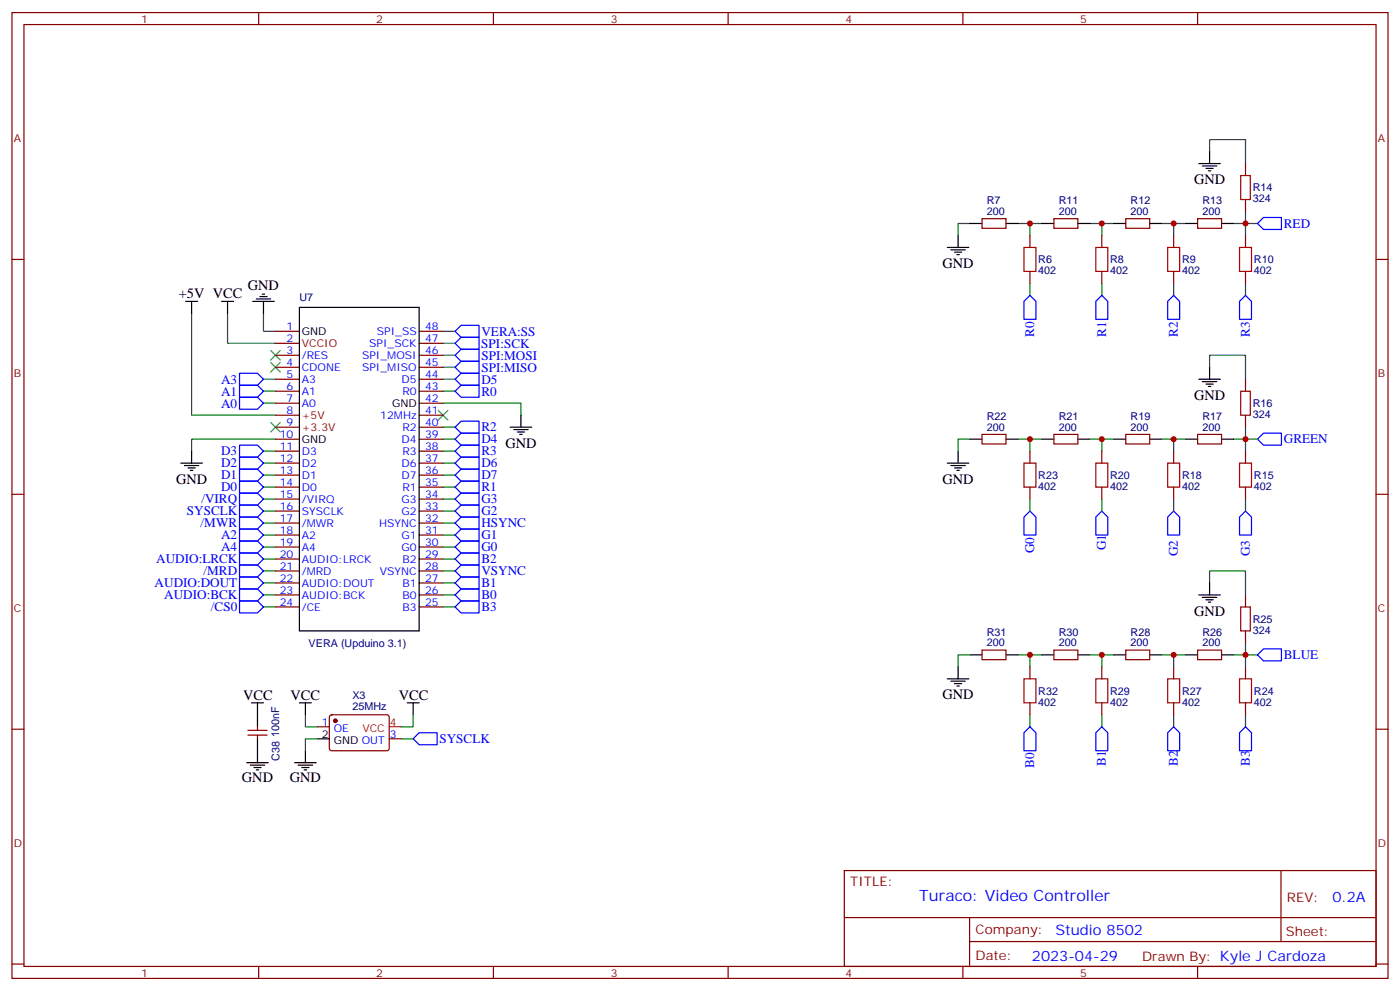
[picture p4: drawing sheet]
<svg xmlns="http://www.w3.org/2000/svg" width="412mm" height="292mm" viewBox="0 0 412 292" stroke-linecap="round" stroke-linejoin="round" font-family="sans-serif">
<g fill="none" stroke="#870000" stroke-width=".35">
<path d="M3.5 3.7h405.4v284.3h-405.4zM7.1 7.2h398.2v277.3h-398.2zM76.2 3.7v3.5M145.3 3.7v3.5M214.5 3.7v3.5M283.6 3.7v3.5M352.8 3.7v3.5M366.9 48.2v3.5M366.9 58.7v3.6M3.5 76.4h3.6M289.3 64.4h7v2.8h-7zM303.4 69.3v3.5"/>
<path d="M303.4 79.9v3.5M310.4 64.4h7.1v2.8h-7.1zM324.6 69.3v3.5M324.6 79.9v3.5M331.6 64.4h7.1v2.8h-7.1zM345.7 69.3v3.5M345.7 79.9v3.5M352.8 64.4h7v2.8h-7zM366.9 69.3v3.5M366.9 79.9v3.5M405.3 76.4h3.6M81.1 97.5h7.1"/>
<path d="M123.5 97.5h7M81.1 101.1h7.1M81.1 104.6h7.1M81.1 108.1h7.1M81.1 111.7h7.1M81.1 115.2h7.1M81.1 118.7h7.1M123.5 101.1h7M123.5 104.6h7M123.5 108.1h7M123.5 111.7h7M123.5 115.2h7"/>
<path d="M123.5 118.7h7M366.9 111.7v3.5M81.1 122.2h7.1M81.1 125.8h7.1M81.1 129.3h7.1M81.1 132.8h7.1M81.1 136.3h7.1M81.1 139.9h7.1M123.5 122.2h7M123.5 125.8h7M123.5 129.3h7M123.5 132.8h7"/>
<path d="M123.5 136.3h7M123.5 139.9h7M289.3 127.9h7v2.8h-7zM303.4 132.8v3.5M310.4 127.9h7.1v2.8h-7.1zM324.6 132.8v3.5M331.6 127.9h7.1v2.8h-7.1zM345.7 132.8v3.5M352.8 127.9h7v2.8h-7zM366.9 122.2v3.6M366.9 132.8v3.5M3.5 145.5h3.6"/>
<path d="M81.1 143.4h7.1M81.1 146.9h7.1M81.1 150.5h7.1M81.1 154h7.1M81.1 157.5h7.1M123.5 143.4h7M123.5 146.9h7M123.5 150.5h7M123.5 154h7M123.5 157.5h7M303.4 143.4v3.5M324.6 143.4v3.5"/>
<path d="M345.7 143.4v3.5M366.9 143.4v3.5M405.3 145.5h3.6M81.1 161h7.1M81.1 164.6h7.1M81.1 168.1h7.1M81.1 171.6h7.1M81.1 175.2h7.1M81.1 178.7h7.1M123.5 161h7M123.5 164.6h7M123.5 168.1h7"/>
<path d="M123.5 171.6h7M123.5 175.2h7M123.5 178.7h7M366.9 175.2v3.5M289.3 191.4h7v2.8h-7zM303.4 196.3v3.5M310.4 191.4h7.1v2.8h-7.1zM324.6 196.3v3.5M331.6 191.4h7.1v2.8h-7.1zM345.7 196.3v3.5M352.8 191.4h7v2.8h-7zM366.9 185.7v3.6"/>
<path d="M366.9 196.3v3.5M3.5 214.7h3.6M73 216.4h5.7M73 215h5.7M75.8 214v1M75.8 216.4v1.1M93.5 214h3.5M97.2 210.6l.5-.2 16.5 .1 .5 .6-.1 9.5-.7 .4-16.5-.1-.4-.6v-9.2zM114.7 217.5h3.5M303.4 206.9v3.5M324.6 206.9v3.5M345.7 206.9v3.5"/>
<path d="M366.9 206.9v3.5M405.3 214.7h3.6M248.7 256.3h156.6v28.2h-156.6zM377.3 256.3v20.9M248.7 270.1h156.5M285.6 277.2h119.6M285.6 270.1v14.2M3.5 283.8h3.6M76.2 284.5v3.5M145.3 284.5v3.5M214.5 284.5v3.5M283.6 284.5v3.5"/>
<path d="M352.8 284.5v3.5M405.3 283.8h3.6"/>
</g>
<path d="M79.7 103.2l2.8 2.8M79.7 106.7l2.8 2.8M82.5 103.2l-2.8 2.8M82.5 106.7l-2.8 2.8M79.7 124.4l2.8 2.8M82.5 124.4l-2.8 2.8M129.1 120.8l2.8 2.8M131.9 120.8l-2.8 2.8" fill="none" stroke="#3c3" stroke-width=".35"/>
<g fill="none" stroke="#008700" stroke-width=".35">
<path d="M356.3 44.6v-3.5h10.6v7.1M285.8 65.8h-3.6v3.5M299.9 65.8h7M303.4 65.8v3.5M321 65.8h7.1M324.6 65.8v3.5M342.2 65.8h7M345.7 65.8v3.5M363.4 65.8h7M366.9 62.3v7M56.4 92.3v29.9h24.7M67 92.3v8.8h14.1"/>
<path d="M77.6 92.3v5.2h3.5M130.5 97.5h3.6M303.4 83.4v3.6M324.6 83.4v3.6M345.7 83.4v3.6M366.9 83.4v3.6M77.6 111.7h3.5M77.6 115.2h3.5M77.6 118.7h3.5M130.5 118.7h23v3.5M130.5 111.7h3.6M130.5 115.2h3.6"/>
<path d="M130.5 101.1h3.6M130.5 104.6h3.6M130.5 108.1h3.6M356.3 108.1v-3.5h10.6v7.1M77.6 132.8h3.5M77.6 136.3h3.5M77.6 139.9h3.5M81.1 129.3h-24.7v3.5M130.5 132.8h3.6M130.5 136.3h3.6M130.5 139.9h3.6M130.5 125.8h3.6"/>
<path d="M130.5 129.3h3.6M285.8 129.3h-3.6v3.5M299.9 129.3h7M303.4 129.3v3.5M321 129.3h7.1M324.6 129.3v3.5M342.2 129.3h7M345.7 129.3v3.5M363.4 129.3h7M366.9 125.8v7M77.6 143.4h3.5M77.6 146.9h3.5"/>
<path d="M77.6 150.5h3.5M77.6 154h3.5M77.6 157.5h3.5M130.5 143.4h3.6M130.5 146.9h3.6M130.5 150.5h3.6M130.5 154h3.6M130.5 157.5h3.6M303.4 146.9v3.6M324.6 146.9v3.6M345.7 146.9v3.6M366.9 146.9v3.6"/>
<path d="M77.6 161h3.5M77.6 164.6h3.5M77.6 168.1h3.5M77.6 171.6h3.5M77.6 175.2h3.5M77.6 178.7h3.5M130.5 161h3.6M130.5 164.6h3.6M130.5 168.1h3.6M130.5 171.6h3.6M130.5 175.2h3.6M130.5 178.7h3.6"/>
<path d="M356.3 171.6v-3.5h10.6v7.1M285.8 192.8h-3.6v3.5M299.9 192.8h7M303.4 192.8v3.5M321 192.8h7.1M324.6 192.8v3.5M342.2 192.8h7M345.7 192.8v3.5M363.4 192.8h7M366.9 189.3v7M90 210.4v3.6h3.5M93.5 217.5h-3.5v3.5"/>
<path d="M118.2 217.5h3.5M121.7 210.4v3.6h-3.5M303.4 210.4v3.6M324.6 210.4v3.6M345.7 210.4v3.6M366.9 210.4v3.6"/>
</g>
<g fill="none" stroke="#00f" stroke-width=".35">
<path d="M370.4 65.8l1.8-1.8h5.3v3.6h-5.3zM134.1 97.5l1.7-1.7h5.3v3.5h-5.3zM303.4 87l1.8 1.7v5.3h-3.6v-5.3zM324.6 87l1.7 1.7v5.3h-3.5v-5.3zM345.7 87l1.8 1.7v5.3h-3.5v-5.3zM366.9 87l1.8 1.7v5.3h-3.6v-5.3zM70.6 116.9h5.2l1.8 1.8-1.8 1.8h-5.2zM70.6 113.4h5.2l1.8 1.8-1.8 1.7h-5.2zM70.6 109.9h5.2l1.8 1.8-1.8 1.7h-5.2zM134.1 111.7l1.7-1.8h5.3v3.5h-5.3zM134.1 115.2l1.7-1.8h5.3v3.5h-5.3zM134.1 108.1l1.7-1.7h5.3v3.5h-5.3z"/>
<path d="M134.1 101.1l1.7-1.8h5.3v3.5h-5.3zM135.8 102.8h5.3v3.6h-5.3l-1.7-1.8zM70.6 138.1h5.2l1.8 1.8-1.8 1.7h-5.2zM70.6 134.6h5.2l1.8 1.7-1.8 1.8h-5.2zM70.6 131.1h5.2l1.8 1.7-1.8 1.8h-5.2zM134.1 139.9l1.7-1.8h5.3v3.5h-5.3zM134.1 136.3l1.7-1.7h5.3v3.5h-5.3zM134.1 132.8l1.7-1.7h5.3v3.5h-5.3zM134.1 129.3l1.7-1.8h5.3v3.6h-5.3zM134.1 125.8l1.7-1.8h5.3v3.5h-5.3zM370.4 129.3l1.8-1.8h5.3v3.6h-5.3zM70.6 159.3h5.2l1.8 1.7-1.8 1.8h-5.2z"/>
<path d="M70.6 155.8h5.2l1.8 1.7-1.8 1.8h-5.2zM70.6 152.2h5.2l1.8 1.8-1.8 1.8h-5.2zM70.6 148.7h5.2l1.8 1.8-1.8 1.7h-5.2zM70.6 145.2h5.2l1.8 1.7-1.8 1.8h-5.2zM70.6 141.6h5.2l1.8 1.8-1.8 1.8h-5.2zM134.1 157.5l1.7-1.7h5.3v3.5h-5.3zM134.1 150.5l1.7-1.8h5.3v3.5h-5.3zM134.1 146.9l1.7-1.7h5.3v3.5h-5.3zM134.1 143.4l1.7-1.8h5.3v3.6h-5.3zM134.1 154l1.7-1.8h5.3v3.6h-5.3zM303.4 150.5l1.8 1.7v5.3h-3.6v-5.3zM322.8 152.2l1.8-1.7 1.7 1.7v5.3h-3.5z"/>
<path d="M345.7 150.5l1.8 1.7v5.3h-3.5v-5.3zM366.9 150.5l1.8 1.7v5.3h-3.6v-5.3zM70.6 176.9h5.2l1.8 1.8-1.8 1.7h-5.2zM70.6 173.4h5.2l1.8 1.8-1.8 1.7h-5.2zM70.6 169.9h5.2l1.8 1.7-1.8 1.8h-5.2zM70.6 166.3h5.2l1.8 1.8-1.8 1.8h-5.2zM70.6 162.8h5.2l1.8 1.8-1.8 1.7h-5.2zM134.1 178.7l1.7-1.8h5.3v3.5h-5.3zM134.1 175.2l1.7-1.8h5.3v3.5h-5.3zM134.1 171.6l1.7-1.7h5.3v3.5h-5.3zM134.1 164.6l1.7-1.8h5.3v3.5h-5.3zM134.1 161l1.7-1.7h5.3v3.5h-5.3z"/>
<path d="M134.1 168.1l1.7-1.8h5.3v3.6h-5.3zM370.4 192.8l1.8-1.8h5.3v3.6h-5.3zM121.7 217.5l1.8-1.8h5.3v3.6h-5.3zM303.4 214l1.8 1.7v5.3h-3.6v-5.3zM324.6 214l1.7 1.7v5.3h-3.5v-5.3zM345.7 214l1.8 1.7v5.3h-3.5v-5.3zM366.9 214l1.8 1.7v5.3h-3.6v-5.3z"/>
</g>
<g fill="none" stroke="#000" stroke-width=".35">
<path d="M353.1 48.2h6.4M354.2 48.9h4.2M355.2 49.6h2.2M356 50.3h.7M356.3 44.6v3.6M279 72.8h6.4M280.1 73.6h4.2M281.2 74.3h2.1M281.9 75h.7M282.2 69.3v3.5M285.8 65.8h3.5M296.3 65.8h3.6"/>
<path d="M306.9 65.8h3.5M317.5 65.8h3.5M328.1 65.8h3.5M338.7 65.8h3.5M349.2 65.8h3.6M359.8 65.8h3.6M54.7 88.7h3.5M56.4 88.7v3.6M65.3 88.7h3.5M67 88.7v3.6M74.4 88.7h6.4M75.5 88h4.2"/>
<path d="M76.6 87.3h2.1M77.3 86.6h.7M77.6 88.7v3.6M88.2 90.5h35.3v95.2h-35.3zM353.1 111.7h6.4M354.2 112.4h4.2M355.2 113.1h2.2M356 113.8h.7M356.3 108.1v3.6M53.3 136.3h6.3M54.3 137.1h4.3M55.4 137.8h2.1"/>
<path d="M56.1 138.5h.7M56.4 132.8v3.5M150.3 125.8h6.3M151.3 126.5h4.3M152.4 127.2h2.1M153.1 127.9h.7M153.5 122.2v3.6M279 136.3h6.4M280.1 137.1h4.2M281.2 137.8h2.1M281.9 138.5h.7M282.2 132.8v3.5"/>
<path d="M285.8 129.3h3.5M296.3 129.3h3.6M306.9 129.3h3.5M317.5 129.3h3.5M328.1 129.3h3.5M338.7 129.3h3.5M349.2 129.3h3.6M359.8 129.3h3.6M353.1 175.2h6.4M354.2 175.9h4.2M355.2 176.6h2.2M356 177.3h.7"/>
<path d="M356.3 171.6v3.6M279 199.8h6.4M282.2 196.3v3.5M285.8 192.8h3.5M296.3 192.8h3.6M306.9 192.8h3.5M317.5 192.8h3.5M328.1 192.8h3.5M338.7 192.8h3.5M349.2 192.8h3.6M359.8 192.8h3.6M74.1 206.9h3.5"/>
<path d="M75.8 206.9v7.1M75.8 217.5v7M88.2 206.9h3.5M90 206.9v3.5M93.5 217.5h3.5M119.9 206.9h3.6M121.7 206.9v3.5M280.1 200.6h4.2M281.2 201.3h2.1M281.9 202h.7M72.7 224.5h6.3M73.7 225.2h4.3"/>
<path d="M74.8 226h2.1M75.5 226.7h.7M86.8 224.5h6.3M87.8 225.2h4.3M88.9 226h2.1M89.6 226.7h.7M90 221v3.5"/>
</g>
<circle cx="98.8" cy="212.2" r=".53" fill="#870000" stroke="#870000" stroke-width=".35"/>
<path d="M114.7 214h3.5" fill="none" stroke="#f00" stroke-width=".35"/>
<g fill="none" stroke="#a10000" stroke-width=".35">
<path d="M365.5 51.7h2.8v7h-2.8zM301.6 72.8h3.6v7.1h-3.6zM322.8 72.8h3.5v7.1h-3.5zM344 72.8h3.5v7.1h-3.5zM365.1 72.8h3.6v7.1h-3.6zM365.5 115.2h2.8v7h-2.8zM301.6 136.3h3.6v7.1h-3.6zM322.8 136.3h3.5v7.1h-3.5zM344 136.3h3.5v7.1h-3.5zM365.1 136.3h3.6v7.1h-3.6zM365.5 178.7h2.8v7h-2.8zM301.6 199.8h3.6v7.1h-3.6z"/>
<path d="M322.8 199.8h3.5v7.1h-3.5zM344 199.8h3.5v7.1h-3.5zM365.1 199.8h3.6v7.1h-3.6z"/>
</g>
<g fill="#c00">
<circle cx="366.9" cy="65.8" r=".88"/>
<circle cx="345.7" cy="65.8" r=".88"/>
<circle cx="324.6" cy="65.8" r=".88"/>
<circle cx="303.4" cy="65.8" r=".88"/>
<circle cx="303.4" cy="129.3" r=".88"/>
<circle cx="324.6" cy="129.3" r=".88"/>
<circle cx="345.7" cy="129.3" r=".88"/>
<circle cx="366.9" cy="129.3" r=".88"/>
<circle cx="366.9" cy="192.8" r=".88"/>
<circle cx="345.7" cy="192.8" r=".88"/>
<circle cx="324.6" cy="192.8" r=".88"/>
<circle cx="303.4" cy="192.8" r=".88"/>
</g>
<text font-size="4.6" fill="#00f" x="270.8" y="265.3">Turaco: Video Controller</text>
<g font-size="4.2">
<text x="351.7" y="54.2">GND</text>
<text x="277.6" y="78.9">GND</text>
<text x="52.7" y="87.6">+5V VCC</text>
<text x="73" y="85.5">GND</text>
<text x="351.7" y="117.7">GND</text>
<text x="148.9" y="131.8">GND</text>
<text x="51.9" y="142.4">GND</text>
<text x="277.6" y="142.4">GND</text>
<text x="351.7" y="181.2">GND</text>
<text x="71.6" y="206.2">VCC</text>
<text x="85.6" y="206.2">VCC</text>
<text x="117.5" y="206.2">VCC</text>
<text x="277.6" y="205.9">GND</text>
<text x="71.3" y="230.2">GND</text>
<text x="85.4" y="230.2">GND</text>
</g>
<g font-size="4.2" fill="#00f">
<text x="392.5" y="265.6">0.2A</text>
<text x="310.9" y="275.1">Studio 8502</text>
<text x="304" y="282.9">2023-04-29</text>
</g>
<g font-size="3.9" fill="#00f">
<text x="378.2" y="67.1">RED</text>
<text x="141.8" y="98.8">VERA:SS</text>
<text x="304.6" y="99.1" transform="rotate(-90 304.6 99.1)">R0</text>
<text x="325.8" y="99.1" transform="rotate(-90 325.8 99.1)">R1</text>
<text x="347" y="99.1" transform="rotate(-90 347 99.1)">R2</text>
<text x="368.1" y="99.1" transform="rotate(-90 368.1 99.1)">R3</text>
<text x="141.8" y="102.4">SPI:SCK</text>
<text x="141.8" y="105.9">SPI:MOSI</text>
<text x="65.1" y="112.9">A3</text>
<text x="141.8" y="112.9">D5</text>
<text x="141.8" y="109.4">SPI:MISO</text>
<text x="65.1" y="120">A0</text>
<text x="65.1" y="116.5">A1</text>
<text x="141.8" y="116.4">R0</text>
<text x="141.8" y="130.6">D4</text>
<text x="141.8" y="127">R2</text>
<text x="378.2" y="130.5">GREEN</text>
<text x="65.1" y="137.6">D2</text>
<text x="65.1" y="134.1">D3</text>
<text x="141.8" y="137.6">D6</text>
<text x="141.8" y="134.1">R3</text>
<text x="65.1" y="141.1">D1</text>
<text x="141.8" y="141.1">D7</text>
<text x="59.3" y="148.2">/VIRQ</text>
<text x="65.1" y="144.7">D0</text>
<text x="141.8" y="148.2">G3</text>
<text x="141.8" y="144.7">R1</text>
<text x="55.1" y="151.7">SYSCLK</text>
<text x="59.1" y="155.3">/MWR</text>
<text x="141.8" y="151.7">G2</text>
<text x="141.8" y="155.3">HSYNC</text>
<text x="65.1" y="158.8">A2</text>
<text x="141.8" y="158.8">G1</text>
<text x="46" y="165.8">AUDIO:LRCK</text>
<text x="65.1" y="162.3">A4</text>
<text x="141.8" y="165.8">B2</text>
<text x="141.8" y="162.3">G0</text>
<text x="304.7" y="162.8" transform="rotate(-90 304.7 162.8)">G0</text>
<text x="325.8" y="162" transform="rotate(-90 325.8 162)">G1</text>
<text x="347" y="163.8" transform="rotate(-90 347 163.8)">G2</text>
<text x="368.1" y="163.8" transform="rotate(-90 368.1 163.8)">G3</text>
<text x="45.6" y="172.9">AUDIO:DOUT</text>
<text x="60" y="169.4">/MRD</text>
<text x="141.8" y="172.9">B1</text>
<text x="141.8" y="169.4">VSYNC</text>
<text x="48.4" y="176.4">AUDIO:BCK</text>
<text x="62.1" y="180">/CS0</text>
<text x="141.8" y="179.9">B3</text>
<text x="141.8" y="176.4">B0</text>
<text x="378.2" y="194">BLUE</text>
<text x="129.4" y="218.8">SYSCLK</text>
<text x="304.7" y="226.1" transform="rotate(-90 304.7 226.1)">B0</text>
<text x="325.8" y="225.5" transform="rotate(-90 325.8 225.5)">B1</text>
<text x="347" y="225.5" transform="rotate(-90 347 225.5)">B2</text>
<text x="368.1" y="225.5" transform="rotate(-90 368.1 225.5)">B3</text>
</g>
<g font-size="3.9" fill="#800">
<text x="250.5" y="260.9">TITLE:</text>
<text x="379.1" y="265.6">REV:</text>
<text x="287.4" y="275.1">Company:</text>
<text x="378.7" y="275.7">Sheet:</text>
<text x="287.4" y="282.8">Date:</text>
<text x="336.4" y="282.8">Drawn By: Kyle J Cardoza</text>
</g>
<g font-size="3.2" fill="#800">
<text x="41.6" y="6.7">1</text>
<text x="110.8" y="6.7">2</text>
<text x="179.9" y="6.7">3</text>
<text x="249.1" y="6.7">4</text>
<text x="318.2" y="6.7">5</text>
<text x="4.1" y="41.8">A</text>
<text x="405.9" y="41.8">A</text>
<text x="88.9" y="102.1">VCCIO</text>
<text x="4.1" y="110.9">B</text>
<text x="405.9" y="110.9">B</text>
<text x="88.9" y="123.3">+5V</text>
<text x="88.9" y="126.8">+3.3V</text>
<text x="4.1" y="180.1">C</text>
<text x="405.9" y="180.1">C</text>
<text x="4.1" y="249.2">D</text>
<text x="405.9" y="249.2">D</text>
<text x="41.6" y="287.5">1</text>
<text x="110.8" y="287.5">2</text>
<text x="179.9" y="287.5">3</text>
<text x="249.1" y="287.5">4</text>
<text x="318.2" y="287.5">5</text>
</g>
<g font-size="3.2" fill="#000080">
<text x="369" y="59.5">324</text>
<text x="369" y="56.4">R14</text>
<text x="290.7" y="63.3">200</text>
<text x="290.7" y="60.1">R7</text>
<text x="311.9" y="63.3">200</text>
<text x="311.9" y="60.1">R11</text>
<text x="333" y="63.3">200</text>
<text x="333" y="60.1">R12</text>
<text x="354.2" y="63.3">200</text>
<text x="354.2" y="60.1">R13</text>
<text x="305.9" y="77.6">R6</text>
<text x="327" y="77.6">R8</text>
<text x="348.2" y="77.6">R9</text>
<text x="369.4" y="77.6">R10</text>
<text x="305.9" y="80.7">402</text>
<text x="327" y="80.7">402</text>
<text x="348.2" y="80.7">402</text>
<text x="369.4" y="80.7">402</text>
<text x="88.2" y="88.7">U7</text>
<text x="369" y="119.9">R16</text>
<text x="290.7" y="123.6">R22</text>
<text x="311.9" y="123.6">R21</text>
<text x="333" y="123.6">R19</text>
<text x="354.2" y="123.6">R17</text>
<text x="369" y="123">324</text>
<text x="290.7" y="126.8">200</text>
<text x="311.9" y="126.8">200</text>
<text x="333" y="126.8">200</text>
<text x="354.2" y="126.8">200</text>
<text x="305.9" y="141.1">R23</text>
<text x="327" y="141.1">R20</text>
<text x="348.2" y="141.1">R18</text>
<text x="369.4" y="141.1">R15</text>
<text x="305.9" y="144.2">402</text>
<text x="327" y="144.2">402</text>
<text x="348.2" y="144.2">402</text>
<text x="369.4" y="144.2">402</text>
<text x="369" y="183.4">R25</text>
<text x="90.9" y="190.4">VERA (Upduino 3.1)</text>
<text x="290.7" y="190.3">200</text>
<text x="290.7" y="187.1">R31</text>
<text x="311.9" y="190.3">200</text>
<text x="311.9" y="187.1">R30</text>
<text x="333" y="190.3">200</text>
<text x="333" y="187.1">R28</text>
<text x="354.2" y="190.3">200</text>
<text x="354.2" y="187.1">R26</text>
<text x="369" y="186.5">324</text>
<text x="103.8" y="209">25MHz</text>
<text x="103.8" y="205.7">X3</text>
<text x="305.9" y="207.7">402</text>
<text x="305.9" y="204.6">R32</text>
<text x="327" y="207.7">402</text>
<text x="327" y="204.6">R29</text>
<text x="348.2" y="207.7">402</text>
<text x="348.2" y="204.6">R27</text>
<text x="369.4" y="207.7">402</text>
<text x="369.4" y="204.6">R24</text>
<text x="82.3" y="216.9" transform="rotate(-90 82.3 216.9)">100nF</text>
<text x="82.3" y="224" transform="rotate(-90 82.3 224)">C38</text>
</g>
<g font-size="3.2" fill="#00f">
<text x="84.4" y="97.2">1</text>
<text x="84.4" y="100.7">2</text>
<text x="111" y="98.6">SPI_SS</text>
<text x="125.2" y="100.7">47</text>
<text x="125.2" y="97.2">48</text>
<text x="84.4" y="104.2">3</text>
<text x="84.4" y="107.8">4</text>
<text x="88.9" y="105.7">/RES</text>
<text x="106.7" y="105.7">SPI_MOSI</text>
<text x="108.8" y="102.1">SPI_SCK</text>
<text x="125.2" y="107.8">45</text>
<text x="125.2" y="104.2">46</text>
<text x="84.4" y="111.3">5</text>
<text x="88.9" y="109.2">CDONE</text>
<text x="88.9" y="112.7">A3</text>
<text x="106.7" y="109.2">SPI_MISO</text>
<text x="118.3" y="112.7">D5</text>
<text x="125.2" y="111.3">44</text>
<text x="84.4" y="114.8">6</text>
<text x="84.4" y="118.4">7</text>
<text x="88.9" y="116.2">A1</text>
<text x="88.9" y="119.8">A0</text>
<text x="118.5" y="116.2">R0</text>
<text x="125.2" y="118.4">42</text>
<text x="125.2" y="114.8">43</text>
<text x="84.4" y="121.9">8</text>
<text x="84.4" y="125.4">9</text>
<text x="112" y="123.3">12MHz</text>
<text x="125.2" y="125.4">40</text>
<text x="125.2" y="121.9">41</text>
<text x="82.4" y="128.9">10</text>
<text x="118.3" y="130.4">D4</text>
<text x="118.5" y="126.8">R2</text>
<text x="125.2" y="128.9">39</text>
<text x="82.4" y="132.5">11</text>
<text x="82.4" y="136">12</text>
<text x="88.9" y="133.9">D3</text>
<text x="88.9" y="137.4">D2</text>
<text x="118.3" y="137.4">D6</text>
<text x="118.5" y="133.9">R3</text>
<text x="125.2" y="136">37</text>
<text x="125.2" y="132.5">38</text>
<text x="82.4" y="139.5">13</text>
<text x="82.4" y="143.1">14</text>
<text x="88.9" y="140.9">D1</text>
<text x="118.3" y="140.9">D7</text>
<text x="125.2" y="143.1">35</text>
<text x="125.2" y="139.5">36</text>
<text x="82.4" y="146.6">15</text>
<text x="88.9" y="144.5">D0</text>
<text x="88.9" y="148">/VIRQ</text>
<text x="118.3" y="148">G3</text>
<text x="118.5" y="144.5">R1</text>
<text x="125.2" y="146.6">34</text>
<text x="82.4" y="150.1">16</text>
<text x="82.4" y="153.6">17</text>
<text x="88.9" y="151.5">SYSCLK</text>
<text x="88.9" y="155">/MWR</text>
<text x="111.7" y="155">HSYNC</text>
<text x="118.3" y="151.5">G2</text>
<text x="125.2" y="153.6">32</text>
<text x="125.2" y="150.1">33</text>
<text x="82.4" y="157.2">18</text>
<text x="82.4" y="160.7">19</text>
<text x="88.9" y="158.6">A2</text>
<text x="118.3" y="158.6">G1</text>
<text x="125.2" y="160.7">30</text>
<text x="125.2" y="157.2">31</text>
<text x="82.4" y="164.2">20</text>
<text x="82.4" y="167.7">21</text>
<text x="88.9" y="162.1">A4</text>
<text x="88.9" y="165.6">AUDIO:LRCK</text>
<text x="118.3" y="162.1">G0</text>
<text x="118.6" y="165.6">B2</text>
<text x="125.2" y="167.7">28</text>
<text x="125.2" y="164.2">29</text>
<text x="82.4" y="171.3">22</text>
<text x="88.9" y="169.2">/MRD</text>
<text x="88.9" y="172.7">AUDIO:DOUT</text>
<text x="111.9" y="169.2">VSYNC</text>
<text x="118.6" y="172.7">B1</text>
<text x="125.2" y="171.3">27</text>
<text x="82.4" y="174.8">23</text>
<text x="82.4" y="178.3">24</text>
<text x="88.9" y="176.2">AUDIO:BCK</text>
<text x="88.9" y="179.7">/CE</text>
<text x="118.6" y="179.7">B3</text>
<text x="118.6" y="176.2">B0</text>
<text x="125.2" y="178.3">25</text>
<text x="125.2" y="174.8">26</text>
<text x="94.8" y="213.6">1</text>
<text x="98.3" y="215.4">OE</text>
<text x="114.8" y="217.1">3</text>
</g>
<g font-size="3.2">
<text x="88.9" y="98.6">GND</text>
<text x="115.5" y="119.8">GND</text>
<text x="88.9" y="130.4">GND</text>
<text x="94.8" y="217.1">2</text>
<text x="98.3" y="218.9">GND OUT</text>
</g>
<g font-size="3.2" fill="#f00">
<text x="106.7" y="215.4">VCC</text>
<text x="114.8" y="213.6">4</text>
</g>
</svg>
